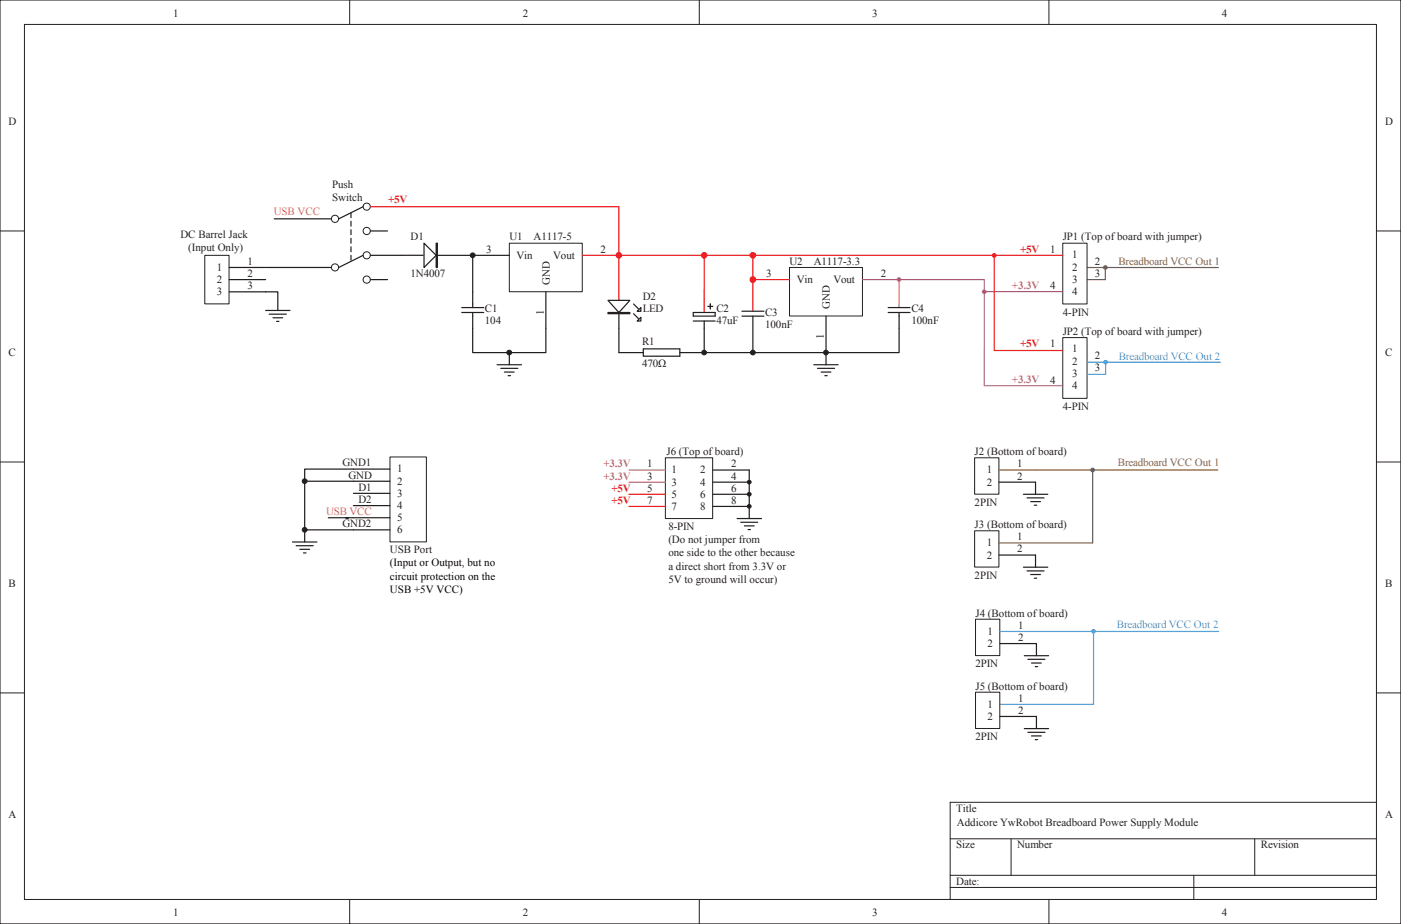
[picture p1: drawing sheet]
<svg xmlns="http://www.w3.org/2000/svg" width="271mm" height="179mm" viewBox="0 0 271 179" stroke-linecap="round" stroke-linejoin="round" font-family="sans-serif">
<g fill="none" stroke="#231f20" stroke-width=".19">
<path d="M0 0h271.1v178.9h-271.1zM4.7 4.7h261.7v169.5h-261.7zM67.7 0v4.7M135.3 0v4.7M203 0v4.7M0 44.7h4.7M266.4 44.7h4.8M0 89.5h4.7M266.4 89.5h4.8M0 134.2h4.7M266.4 134.2h4.8M266.4 155.4h-82.5v18.8"/>
<path d="M67.7 174.2v4.8M135.3 174.2v4.8M183.9 162.5h82.5M183.9 169.5h82.5M183.9 171.9h82.5M195.7 162.5v7M203 174.2v4.8M231.1 169.5v4.7M242.9 162.5v7"/>
</g>
<circle cx="211.5" cy="91" r=".46" fill="#8c6238"/>
<path d="M193.4 91h42.3M211.5 91v14.2h-18.1" fill="none" stroke="#8c6238" stroke-width=".24"/>
<path d="M188.6 88.7h4.7v7h-4.7zM188.6 102.8h4.7v7h-4.7z" fill="none" stroke="#231f20" stroke-width=".19"/>
<path d="M193.4 93.4h7v2.3M198.1 95.7h4.7M198.8 96.4h3.3M199.5 97.2h1.9M200.2 97.9h.5M193.4 107.5h7v2.4M198.1 109.9h4.7M198.8 110.6h3.3M199.5 111.3h1.9M200.2 112h.5" fill="none" stroke="#231f20" stroke-width=".24"/>
<circle cx="211.7" cy="122.3" r=".46" fill="#54a4da"/>
<path d="M193.5 122.3h42.4M211.7 122.3v14.1h-18.2" fill="none" stroke="#54a4da" stroke-width=".24"/>
<path d="M188.8 119.9h4.7v7.1h-4.7zM188.8 134.1h4.7v7h-4.7z" fill="none" stroke="#231f20" stroke-width=".19"/>
<path d="M193.5 124.7h7.1v2.3M193.5 138.8h7.1v2.3M198.3 127h4.7M199 127.7h3.3M199.7 128.4h1.8M200.4 129.1h.4M198.3 141.1h4.7M199 141.8h3.3M199.7 142.5h1.8M200.4 143.3h.4" fill="none" stroke="#231f20" stroke-width=".24"/>
<path d="M75.5 88.5h7v16.5h-7z" fill="#fff"/>
<path d="M75.5 88.5h7v16.5h-7z" fill="none" stroke="#231f20" stroke-width=".19"/>
<path d="M59 93.2h16.5M68.4 95.6h7.1M68.4 97.9h7.1M75.5 90.9h-16.5v11.7h16.5M56.6 105h4.7M57.3 105.7h3.3M58 106.4h1.9M58.7 107.1h.5M59 102.6v2.4M63.5 100.3h12" fill="none" stroke="#231f20" stroke-width=".24"/>
<circle cx="59" cy="102.6" r=".46" fill="#231f20"/>
<circle cx="59" cy="102.6" r=".46" fill="none" stroke="#231f20" stroke-width=".19"/>
<circle cx="59" cy="93.2" r=".46" fill="#231f20"/>
<g fill="none" stroke="#231f20" stroke-width=".19">
<path d="M128.8 88.7h9.1v11.7h-9.1z"/>
<circle cx="59" cy="93.2" r=".46"/>
</g>
<path d="M121.7 91h7.1M121.7 93.4h7.1" fill="none" stroke="#b9519f" stroke-width=".24"/>
<path d="M121.7 95.7h7.1M121.7 98.1h7.1" fill="none" stroke="#ee1f23" stroke-width=".24"/>
<path d="M138 91h7M138 93.4h7M138 95.7h7M138 98.1h7" fill="none" stroke="#231f20" stroke-width=".24"/>
<g fill="#231f20">
<circle cx="145" cy="93.4" r=".46"/>
<circle cx="145" cy="95.7" r=".46"/>
<circle cx="145" cy="98.1" r=".46"/>
</g>
<path d="M145 91v9.4M142.7 100.4h4.7M143.4 101.2h3.3M144.1 101.9h1.9M144.8 102.6h.4" fill="none" stroke="#231f20" stroke-width=".24"/>
<path d="M152.8 51.8h14.1v9.4h-14.1z" fill="#fff"/>
<path d="M152.8 51.8h14.1v9.4h-14.1z" fill="none" stroke="#231f20" stroke-width=".19"/>
<g fill="none" stroke="#231f20" stroke-width=".24">
<path d="M89.4 59.6h4.2M91.5 56.5v3.1M137 59.3h1M137.5 58.9v.9M89.4 60.5h4.2M91.5 60.5v3.1M96.2 70.6h4.7M96.9 71.3h3.3M97.6 72.1h1.9M98.3 72.8h.5M98.6 68.3v2.3M119.8 68.3h4.7"/>
<path d="M124.5 67.6h7.1v1.4h-7.1zM131.6 68.3h4.7M134.2 60.5v.7h4.2v-.7M134.2 62.2h4.2M136.3 62.2v6.1M143.6 61.2h4.3M157.5 70.6h4.7M158.2 71.3h3.3M158.9 72.1h1.9M159.6 72.8h.5M159.9 61.2v9.4M171.9 60.5h4.2"/>
<path d="M174 60.5v7.8h-37.7"/>
</g>
<path d="M213.9 51.8v2.4h-3.5" fill="none" stroke="#8c6238" stroke-width=".24"/>
<circle cx="213.9" cy="51.8" r=".46" fill="#8c6238"/>
<path d="M210.4 51.8h25.4" fill="none" stroke="#8c6238" stroke-width=".24"/>
<path d="M205.7 65.4h4.7v11.8h-4.7z" fill="#fff"/>
<path d="M205.7 65.4h4.7v11.8h-4.7z" fill="none" stroke="#231f20" stroke-width=".19"/>
<path d="M205.7 47.1h4.7v11.8h-4.7z" fill="#fff"/>
<path d="M205.7 47.1h4.7v11.8h-4.7z" fill="none" stroke="#231f20" stroke-width=".19"/>
<path d="M167 54.2h7v5.4M190.5 56.5v18.2h15.2" fill="none" stroke="#b9519f" stroke-width=".24"/>
<circle cx="190.5" cy="56.5" r=".46" fill="#b9519f"/>
<path d="M174 54.2h16.5v2.3h15.2" fill="none" stroke="#b9519f" stroke-width=".24"/>
<path d="M193.9 49.5h11.8" fill="none" stroke="#ee1f23" stroke-width=".24"/>
<path d="M122.6 58.9l1 .9M119.8 60.5v7.8M122.6 60.8l1 .9M145.7 61.2v7.1" fill="none" stroke="#231f20" stroke-width=".24"/>
<g fill="#fff">
<path d="M117.7 58.2h4.2l-2.1 2.3z"/>
<path d="M123.3 62.2l.7-.7v.7z"/>
</g>
<path d="M117.7 60.5h4.2v.3h-4.2z" fill-rule="evenodd" fill="#fff" stroke="#231f20" stroke-width=".24"/>
<path d="M123.3 62.2l.7-.7v.7z" fill="none" stroke="#231f20" stroke-width=".24"/>
<path d="M123.3 60.3l.7-.7v.7z" fill="#fff"/>
<path d="M123.3 60.3l.7-.7v.7z" fill="none" stroke="#231f20" stroke-width=".24"/>
<path d="M98.6 47.1h14.1v9.4h-14.1z" fill="#fff"/>
<g fill="none" stroke="#231f20" stroke-width=".19">
<path d="M98.6 47.1h14.1v9.4h-14.1z"/>
<circle cx="64.8" cy="42.4" r=".7"/>
<circle cx="64.8" cy="51.8" r=".7"/>
<circle cx="71" cy="54.2" r=".7"/>
<circle cx="71" cy="44.7" r=".7"/>
<circle cx="71" cy="49.5" r=".7"/>
<circle cx="71" cy="40" r=".7"/>
</g>
<g fill="none" stroke="#231f20" stroke-width=".24">
<path d="M53.1 42.4h11M67.9 41.2v1M67.9 42.9v.9M67.9 44.5v1M67.9 46.2v.9M67.9 47.8v1M67.9 49.5v.9M70.3 40l-4.7 2.4M70.3 49.5l-4.7 2.3M71.7 44.7h3.3M71.7 54.2h3.3M81.9 49.4l-10.2 .1"/>
<path d="M84.4 49.5h14.2M105.7 56.5v7.1"/>
</g>
<path d="M84.4 47.1h.3v4.7h-.3z" fill-rule="evenodd" fill="#fff" stroke="#231f20" stroke-width=".24"/>
<path d="M82.1 47.1l2.3 2.4-2.3 2.3z" fill="#fff"/>
<path d="M51.4 56.5h2.4v3.6M51.6 51.8h12.5M82.1 47.1l2.3 2.4-2.3 2.3zM51.4 60.1h4.7M52.1 60.9h3.3M52.8 61.5h1.9M53.5 62.2h.5" fill="none" stroke="#231f20" stroke-width=".24"/>
<path d="M39.7 49.5h4.6v9.4h-4.6z" fill="#fff"/>
<path d="M39.6 49.5h4.7v9.4h-4.7z" fill="none" stroke="#231f20" stroke-width=".19"/>
<path d="M44.4 51.8h7M44.4 54.2h7M44.4 56.5h7M91.5 49.5v7M91.5 63.6v4.7h14.2v-4.7" fill="none" stroke="#231f20" stroke-width=".24"/>
<circle cx="159.9" cy="68.3" r=".46" fill="#231f20"/>
<circle cx="159.9" cy="68.3" r=".46" fill="none" stroke="#231f20" stroke-width=".19"/>
<circle cx="174" cy="54.2" r=".46" fill="#b9519f"/>
<circle cx="145.7" cy="54.2" r=".47" fill="none" stroke="#231f20" stroke-width=".19"/>
<circle cx="136.3" cy="68.3" r=".46" fill="#231f20"/>
<circle cx="136.3" cy="68.3" r=".46" fill="none" stroke="#231f20" stroke-width=".19"/>
<circle cx="98.6" cy="68.3" r=".46" fill="#231f20"/>
<circle cx="98.6" cy="68.3" r=".46" fill="none" stroke="#231f20" stroke-width=".19"/>
<circle cx="145.7" cy="68.3" r=".46" fill="#231f20"/>
<g fill="none" stroke="#231f20" stroke-width=".19">
<circle cx="119.8" cy="49.4" r=".46"/>
<circle cx="145.7" cy="49.4" r=".46"/>
<circle cx="145.7" cy="68.3" r=".46"/>
</g>
<path d="M192.4 49.5v18.4h13.3" fill="none" stroke="#ee1f23" stroke-width=".24"/>
<circle cx="192.4" cy="49.5" r=".46" fill="#ee1f23"/>
<g fill="#ee1f23" stroke="#ee1f23" stroke-width=".24">
<path d="M71.7 40h48.1z"/>
<path d="M145.7 54.2h7.1z"/>
<path d="M119.8 40v18.2z"/>
<path d="M145.7 49.5v4.7z"/>
<path d="M136.3 49.5v11z"/>
<path d="M119.8 49.5h74.1z"/>
<path d="M112.7 49.5h7.1z"/>
</g>
<path d="M145.7 54.2v6.1" fill="none" stroke="#ee1f23" stroke-width=".24"/>
<circle cx="145.7" cy="54.2" r=".47" fill="#ee1f23"/>
<circle cx="145.7" cy="54.2" r=".47" fill="none" stroke="#ee1f23" stroke-width=".35"/>
<circle cx="119.8" cy="49.4" r=".46" fill="#ee1f23"/>
<circle cx="119.8" cy="49.4" r=".46" fill="none" stroke="#ee1f23" stroke-width=".35"/>
<circle cx="145.7" cy="49.4" r=".46" fill="#ee1f23"/>
<circle cx="145.7" cy="49.4" r=".46" fill="none" stroke="#ee1f23" stroke-width=".35"/>
<circle cx="136.3" cy="49.4" r=".46" fill="#ee1f23"/>
<circle cx="136.3" cy="49.4" r=".46" fill="none" stroke="#ee1f23" stroke-width=".35"/>
<circle cx="91.5" cy="49.4" r=".46" fill="#231f20"/>
<circle cx="91.5" cy="49.4" r=".46" fill="none" stroke="#231f20" stroke-width=".19"/>
<circle cx="214" cy="70.2" r=".46" fill="#54a4da"/>
<path d="M210.5 70.2h25.7M214 70.2v2.3h-3.5" fill="none" stroke="#54a4da" stroke-width=".24"/>
<path d="M117.7 58.2h4.2l-2.1 2.3zM171.9 59.6h4.2M134.2 60.5h4.2M143.6 60.3h4.3" fill="none" stroke="#231f20" stroke-width=".24"/>
<g font-size="2.1" fill="#231f20">
<text x="33.5" y="3.3">1</text>
<text x="101.2" y="3.3">2</text>
<text x="168.8" y="3.3">3</text>
<text x="236.5" y="3.3">4</text>
<text x="1.7" y="24.2">D</text>
<text x="268.1" y="24.2">D</text>
<text x="64.3" y="36.5">Push</text>
<text x="64.3" y="39">Switch</text>
<text x="34.9" y="46.1">DC Barrel Jack</text>
<text x="79.5" y="46.6">D1</text>
<text x="98.6" y="46.6">U1</text>
<text x="103.3" y="46.6">A1117-5</text>
<text x="205.7" y="46.6">JP1 (Top of board with jumper)</text>
<text x="36.4" y="48.7">(Input Only)</text>
<text x="42" y="52.5">1</text>
<text x="47.9" y="51.3">1</text>
<text x="47.9" y="53.6">2</text>
<text x="79.5" y="53.6">1N4007</text>
<text x="94.1" y="48.9">3</text>
<text x="100" y="50.1">Vin</text>
<text x="107.1" y="50.1">Vout</text>
<text x="116.3" y="48.9">2</text>
<text x="148.3" y="53.6">3</text>
<text x="152.8" y="51.3">U2</text>
<text x="157.5" y="51.3">A1117-3.3</text>
<text x="170.5" y="53.6">2</text>
<text x="203.2" y="49">1</text>
<text x="207.5" y="50">1</text>
<text x="207.5" y="52.4">2</text>
<text x="211.9" y="51.3">2</text>
<text x="211.9" y="53.6">3</text>
<text x="42" y="57.2">3</text>
<text x="42" y="54.8">2</text>
<text x="47.9" y="56">3</text>
<text x="106.4" y="55.1" transform="rotate(-90 106.4 55.1)">GND</text>
<text x="124.4" y="58.1">D2</text>
<text x="154.2" y="54.8">Vin</text>
<text x="160.6" y="59.8" transform="rotate(-90 160.6 59.8)">GND</text>
<text x="161.3" y="54.8">Vout</text>
<text x="203.2" y="56">4</text>
<text x="207.5" y="57.2">4</text>
<text x="207.5" y="54.8">3</text>
<text x="93.9" y="60.5">C1</text>
<text x="93.9" y="62.8">104</text>
<text x="105.2" y="61" transform="rotate(-90 105.2 61)">1</text>
<text x="124.4" y="60.5">LED</text>
<text x="138.7" y="60.5">C2</text>
<text x="138.7" y="62.8">47uF</text>
<text x="148.1" y="61.2">C3</text>
<text x="148.1" y="63.5">100nF</text>
<text x="159.5" y="65.7" transform="rotate(-90 159.5 65.7)">1</text>
<text x="176.4" y="60.5">C4</text>
<text x="176.4" y="62.8">100nF</text>
<text x="205.7" y="64.9">JP2 (Top of board with jumper)</text>
<text x="205.7" y="61.2">4-PIN</text>
<text x="1.7" y="69">C</text>
<text x="124.3" y="66.8">R1</text>
<text x="124.3" y="71.1">470Ω</text>
<text x="203.2" y="67.3">1</text>
<text x="207.5" y="68.2">1</text>
<text x="207.5" y="70.7">2</text>
<text x="211.9" y="69.6">2</text>
<text x="211.9" y="71.9">3</text>
<text x="268.1" y="69">C</text>
<text x="203.2" y="74.3">4</text>
<text x="207.5" y="75.4">4</text>
<text x="207.5" y="73.1">3</text>
<text x="205.7" y="79.5">4-PIN</text>
<text x="129" y="88.2">J6 (Top of board)</text>
<text x="188.6" y="88.2">J2 (Bottom of board)</text>
<text x="66.3" y="90.3">GND1</text>
<text x="67.5" y="92.7">GND</text>
<text x="69.4" y="95.1">D1</text>
<text x="76.9" y="91.5">1</text>
<text x="76.9" y="93.9">2</text>
<text x="125.3" y="92.9">3</text>
<text x="125.3" y="90.5">1</text>
<text x="125.3" y="95.2">5</text>
<text x="130" y="91.7">1</text>
<text x="130" y="94">3</text>
<text x="135.5" y="91.7">2</text>
<text x="135.5" y="94">4</text>
<text x="141.5" y="90.5">2</text>
<text x="141.5" y="92.9">4</text>
<text x="141.5" y="95.2">6</text>
<text x="191" y="91.7">1</text>
<text x="191" y="94">2</text>
<text x="196.9" y="90.5">1</text>
<text x="196.9" y="92.9">2</text>
<text x="69.4" y="97.4">D2</text>
<text x="76.9" y="100.9">5</text>
<text x="76.9" y="96.2">3</text>
<text x="76.9" y="98.6">4</text>
<text x="125.3" y="97.6">7</text>
<text x="130" y="96.4">5</text>
<text x="130" y="98.8">7</text>
<text x="135.5" y="96.4">6</text>
<text x="135.5" y="98.8">8</text>
<text x="141.5" y="97.6">8</text>
<text x="188.6" y="97.9">2PIN</text>
<text x="66.3" y="102.1">GND2</text>
<text x="75.5" y="107.2">USB Port</text>
<text x="76.9" y="103.3">6</text>
<text x="129.4" y="102.7">8-PIN</text>
<text x="129.4" y="105.2">(Do not jumper from</text>
<text x="129.4" y="107.8">one side to the other because</text>
<text x="188.6" y="102.3">J3 (Bottom of board)</text>
<text x="191" y="105.8">1</text>
<text x="196.9" y="107">2</text>
<text x="196.9" y="104.6">1</text>
<text x="1.7" y="113.7">B</text>
<text x="129.4" y="110.3">a direct short from 3.3V or</text>
<text x="129.4" y="112.9">5V to ground will occur)</text>
<text x="188.6" y="112">2PIN</text>
<text x="191" y="108.2">2</text>
<text x="268.1" y="113.7">B</text>
<text x="188.8" y="119.4">J4 (Bottom of board)</text>
<text x="191.2" y="123">1</text>
<text x="191.2" y="125.3">2</text>
<text x="197.1" y="121.8">1</text>
<text x="197.1" y="124.1">2</text>
<text x="188.8" y="129.2">2PIN</text>
<text x="188.8" y="133.6">J5 (Bottom of board)</text>
<text x="191.2" y="137.1">1</text>
<text x="197.1" y="135.9">1</text>
<text x="188.8" y="143.3">2PIN</text>
<text x="191.2" y="139.4">2</text>
<text x="197.1" y="138.3">2</text>
<text x="1.7" y="158.4">A</text>
<text x="185.1" y="157.2">Title</text>
<text x="185.2" y="160">Addicore YwRobot Breadboard Power Supply Module</text>
<text x="268.1" y="158.4">A</text>
<text x="185.1" y="164.3">Size</text>
<text x="196.9" y="164.3">Number</text>
<text x="244" y="164.3">Revision</text>
<text x="185.1" y="171.4">Date:</text>
<text x="33.5" y="177.5">1</text>
<text x="101.2" y="177.5">2</text>
<text x="168.8" y="177.5">3</text>
<text x="236.5" y="177.5">4</text>
</g>
<g font-size="2.1" fill="#f69226">
<text x="53" y="41.7">USB VCC</text>
<text x="63.1" y="99.8">USB VCC</text>
</g>
<g font-size="2.1" fill="#ee1f23">
<text x="75.1" y="39.3">+5V</text>
<text x="197.4" y="49">+5V</text>
<text x="197.4" y="67.3">+5V</text>
<text x="118.3" y="95.2">+5V</text>
<text x="118.3" y="97.6">+5V</text>
</g>
<g font-size="2.1" fill="#8c6238">
<text x="216.5" y="51.3">Breadboard VCC Out 1</text>
<text x="216.4" y="90.3">Breadboard VCC Out 1</text>
</g>
<g font-size="2.1" fill="#b9519f">
<text x="195.9" y="56">+3.3V</text>
<text x="195.9" y="74.3">+3.3V</text>
<text x="116.8" y="90.5">+3.3V</text>
<text x="116.8" y="92.9">+3.3V</text>
</g>
<g font-size="2.1" fill="#54a4da">
<text x="216.5" y="69.6">Breadboard VCC Out 2</text>
<text x="216.2" y="121.6">Breadboard VCC Out 2</text>
</g>
<g font-size="2.1" fill="#040503">
<text x="75.5" y="109.7">(Input or Output, but no</text>
<text x="75.5" y="112.3">circuit protection on the</text>
<text x="75.5" y="114.8">USB +5V VCC)</text>
</g>
</svg>
